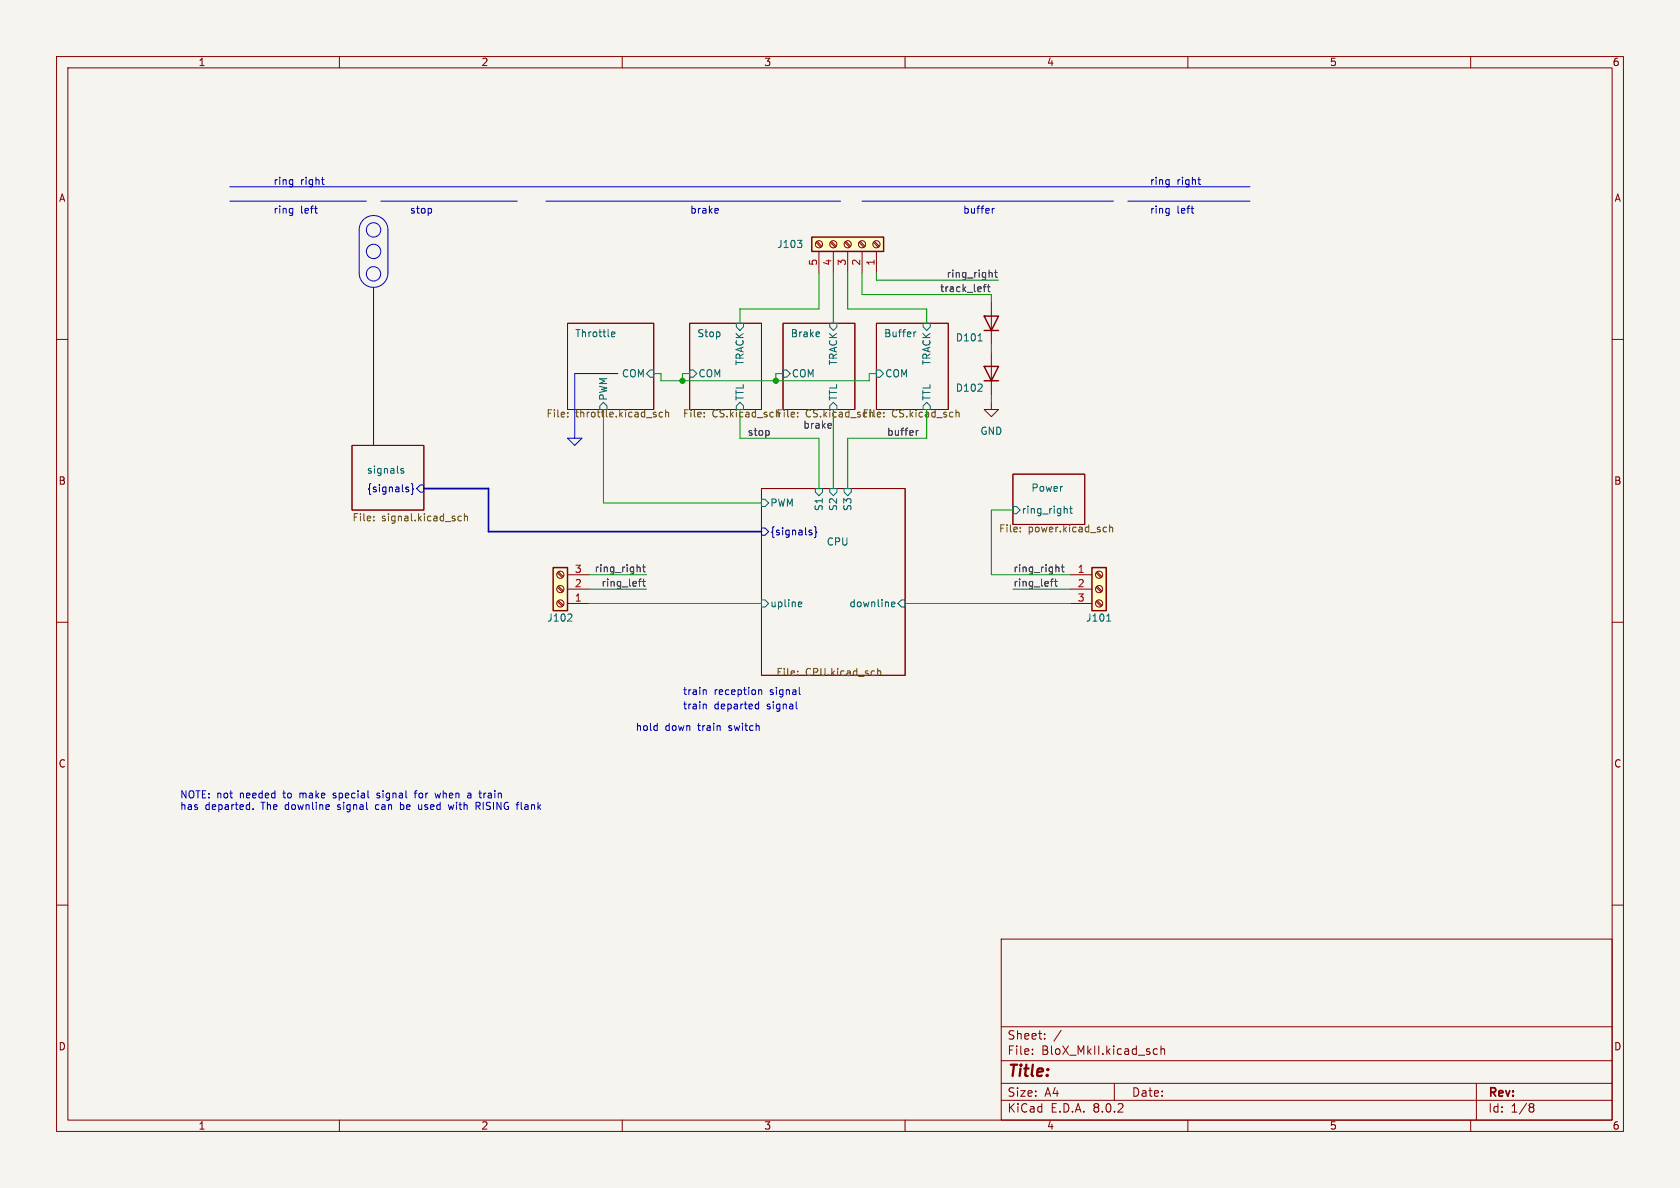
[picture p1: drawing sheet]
<svg xmlns="http://www.w3.org/2000/svg" width="297mm" height="210mm" viewBox="0 0 297 210" stroke-linecap="round" stroke-linejoin="round" font-family="sans-serif">
<path d="M0 0h297v210h-297z" fill="#f5f4ef" stroke="#f5f4ef" stroke-width=".18"/>
<g fill="none" stroke="#840000" stroke-width=".18">
<path d="M10 10h277v190h-277zM12 12h273v186h-273zM60 10v2M110 10v2M160 10v2M210 10v2M260 10v2M10 60h2M100.3 57.2h15.3v15.2h-15.3zM121.9 57.2h12.7v15.2h-12.7zM138.4 57.2h12.7v15.2h-12.7zM154.9 57.2h12.7v15.2h-12.7z"/>
<path d="M285 60h2M62.2 78.7h12.7v11.5h-12.7zM134.6 86.4h25.4v33h-25.4zM179.1 83.8h12.7v8.9h-12.7zM10 110h2M285 110h2M10 160h2M285 160h2M177 166h108v32h-108zM60 198v2M110 198v2M160 198v2"/>
<path d="M177 194.5h108M177 191.5h108M177 187.5h108M177 181.5h108M182.5 186.3v.1M182.5 185.5v.1M184.7 183.6v.1M184.7 182.8v.1M187.6 182.1l-1.3 2M197 191.5v3M204 186.3h.6M204 185.5h.6"/>
<path d="M205.2 185.5l.3-.1 .3 .1 .1 .9M205.2 184.9v1.5M210 198v2M260 198v2M261 191.5v6.5M270.6 195.1h.3l.3 .3-.3 .3M270.6 195.7h.3M270.9 195.7l.2 .2 .1 .4-.3 .3h-.3"/>
</g>
<g fill="none" stroke="#006464" stroke-width=".18">
<path d="M108.1 59.3l.2 .2h.4M108.1 58.9l.2-.2h.2l.2 .2v.1l-.6 .1M130.2 57.2h1.2v.6l-.6 .6-.6-.6zM144.8 58.7l.1 .3-.6 .1M146.7 57.2h1.3v.6l-.7 .6-.6-.6zM161.6 58.7v.8M161.9 58.7l-.3 .2M163.2 57.2h1.3v.6l-.7 .6-.6-.6zM106 71.8l.7-.7 .6 .7v.6h-1.3zM114.9 65.4h.7v1.3h-.7l-.6-.7zM121.9 65.4h.7l.6 .6-.6 .7h-.7zM130.8 71.1l.6 .7v.6h-1.2v-.6z"/>
<path d="M138.4 65.4h.7l.6 .6-.6 .7h-.7zM147.3 71.1l.7 .7v.6h-1.3v-.6zM154.9 65.4h.7l.6 .6-.6 .7h-.7zM163.2 71.8l.6-.7 .7 .7v.6h-1.3zM71.3 82.9l-.3-.1-.1 .2v.2l.4 .1v.3h-.4M134.6 88.3h.7l.6 .6-.6 .6h-.7zM144.1 86.4h1.3v.6l-.6 .6-.7-.6zM146.7 86.4h1.3v.6l-.7 .6-.6-.6zM149.2 86.4h1.3v.6l-.6 .6-.7-.6zM179.1 89.5h.6l.6 .7-.6 .6h-.6zM188.3 89.9l.4 .2v.6M189.1 89.9h.5"/>
<path d="M189.3 89.5v1.1l.3 .1M134.6 106h.7l.6 .7-.6 .6h-.7zM141.3 106.4l.4 .1v.2l-.6 .1M141.7 107.2l-.4 .1M157.6 106.8l.6-.1v-.2l-.4-.1-.2 .2 .1 .6h.5M159.4 106h.6v1.3h-.6l-.7-.6z"/>
</g>
<g fill="none" stroke="#725600" stroke-width=".18">
<path d="M100.4 72.9v.1M100.4 73.6v.1M116 73.3v.4M117.1 72.9h-.3l-.3 .2 .1 .6h.5M117.7 73l.1-.1h.3l.1 .8M117.7 72.4v1.3M124.5 73.6v.1M124.5 72.9v.1M141 72.9v.1M141 73.6v.1M156.2 73.6v.1M156.2 72.9v.1"/>
<path d="M169 73l.2-.1h.3l.1 .8M169 72.4v1.3M66.1 92v.1M66.1 91.3v.1M81.6 91.3l-.4-.1-.2 .3 .1 .5h.5M82.1 91.4l.2-.2 .3 .1 .1 .8M82.1 90.8v1.3M180.4 93.9v.1M180.4 93.2v.2M195.3 93.2h.3M195.6 94h-.3M196.2 93.3l.1-.1h.3l.1 .8"/>
<path d="M196.2 92.8v1.2M141 119.3v.1M141 118.6v.2M155.2 118.2v1.2M155.2 118.7l.1-.1h.3l.1 .8"/>
</g>
<path d="M71.9 86.5l.3 .1 .1 .2-.2 .1h-.2M71.9 86.1l.3 .1M72.7 85.5l.2 .2v.6l.2 .2-.2 .1v.6l-.2 .2M74.3 85.7h.6v1.3h-.6l-.6-.6zM134.6 93.3h.7l.6 .7-.6 .6h-.7zM143.2 94.1l.3 .1 .1 .2-.2 .2h-.3M143.2 93.7l.3 .1M144 93.1l.2 .2v.6l.2 .2-.2 .2v.6l-.2 .1" fill="none" stroke="#000084" stroke-width=".18"/>
<path d="M97.8 100.3h2.5v7.7h-2.5z" fill="#ffffc2"/>
<path d="M97.8 100.3h2.5v7.7h-2.5z" fill="none" stroke="#840000" stroke-width=".25"/>
<g fill="none" stroke="#840000" stroke-width=".18">
<path d="M98.6 101.3l.8 .8M98.6 103.8l.8 .8M98.6 106.3l.8 .9M98.7 101.1l.9 .8M98.7 103.6l.9 .9M98.7 106.2l.9 .8M100.3 106.7h3.8M100.3 104.1h3.8M100.3 101.6h3.8"/>
<circle cx="99.1" cy="106.7" r=".63"/>
<circle cx="99.1" cy="101.6" r=".63"/>
<circle cx="99.1" cy="104.1" r=".63"/>
</g>
<path d="M101 108.6l.1 .2v.3l-.8 .7h.8" fill="none" stroke="#006464" stroke-width=".18"/>
<path d="M193 100.3h2.6v7.7h-2.6z" fill="#ffffc2"/>
<path d="M193 100.3h2.6v7.7h-2.6z" fill="none" stroke="#840000" stroke-width=".25"/>
<g fill="none" stroke="#840000" stroke-width=".18">
<path d="M189.2 101.6h3.8M189.2 104.1h3.8M189.2 106.7h3.8M193.8 106.3l.8 .9M193.8 103.8l.8 .8M193.8 101.3l.8 .8M194 106.2l.8 .8M194 103.6l.8 .9M194 101.1l.8 .8"/>
<circle cx="194.3" cy="106.7" r=".63"/>
<circle cx="194.3" cy="101.6" r=".63"/>
<circle cx="194.3" cy="104.1" r=".63"/>
</g>
<path d="M195.6 109.8h.8" fill="none" stroke="#006464" stroke-width=".18"/>
<path d="M143.5 41.9h12.7v2.6h-12.7z" fill="#ffffc2"/>
<path d="M143.5 41.9h12.7v2.6h-12.7zM174 55.9h2.5l-1.2 2.5zM174 58.4h2.5M174 64.8h2.5l-1.2 2.5zM174 67.3h2.5" fill="none" stroke="#840000" stroke-width=".25"/>
<g fill="none" stroke="#840000" stroke-width=".18">
<path d="M144.3 42.8l.8 .9M144.4 42.7l.9 .8M144.8 44.5v3.8M146.8 42.8l.9 .9M147 42.7l.8 .8M147.3 44.5v3.8M149.4 42.8l.8 .9M149.5 42.7l.9 .8M149.9 44.5v3.8M151.9 42.8l.8 .9M152.1 42.7l.8 .8M152.4 44.5v3.8"/>
<path d="M154.4 42.8l.9 .9M154.6 42.7l.8 .8M154.9 44.5v3.8M175.3 53.3v7.7M175.3 71.1v1.3h1.2l-1.2 1.3-1.3-1.3h1.3M175.3 62.2v7.7"/>
<circle cx="144.8" cy="43.2" r=".63"/>
<circle cx="147.3" cy="43.2" r=".63"/>
<circle cx="149.9" cy="43.2" r=".63"/>
<circle cx="152.4" cy="43.2" r=".63"/>
<circle cx="154.9" cy="43.2" r=".63"/>
</g>
<path d="M141 42.5h.8l-.5 .5M141.6 43l.2 .2-.2 .5M172.9 60.3h.7" fill="none" stroke="#006464" stroke-width=".18"/>
<g fill="none" stroke="#0f0f0f" stroke-width=".18">
<path d="M173.8 50.7h.5M174.3 50.3l-.3 .2v1.1M174.6 50.7h.4M174.7 50.3v1.1l.3 .2M175 48.2l.4 .2v.6M175.8 48.2h.5M176 47.7v1.1l.3 .2M135.9 76.2v.6M146.9 75.6l-.1 .1M146.9 74.9l.1 .2-.6 .2M162 76.1v.9M162.3 76.1l-.3 .3"/>
<path d="M113.8 99.8v1.1l.3 .2M187.8 99.8v1.1l.3 .2M112.8 100.2l.4 .2v.7M112.9 102.8h.5M113.4 102.4l-.3 .1M113.6 100.2h.5M113.6 102.8h.5M113.8 102.4v1l.3 .2M185.7 102.8h.5M186.2 102.4h-.3M186.4 102.8h.5M186.6 102.4v1l.3 .2"/>
<path d="M186.9 100.2l.3 .2v.7M187.6 100.2h.5"/>
</g>
<g fill="none" stroke="#0000c2" stroke-width=".18">
<path d="M40.6 35.6h24.2M40.6 33h180.4M51.6 36.8l.1 .1M51.6 31.8h.1M51.7 31.8v1.1M51.7 36.8v1.2M51.7 37.6l-.1 .1M51.7 32.5l-.1 .1M55.6 36.8h.5M56 37.7h.1M56.8 31.8h.5M57.1 32.5l.2 .1"/>
<path d="M64.2 38.8a2.54 2.54 0 0 1 2.8-.5 2.54 2.54 0 0 1 1.6 2.3v7.7a2.54 2.54 0 0 1-2.6 2.5 2.54 2.54 0 0 1-2.5-2.5v-7.7a2.54 2.54 0 0 1 .7-1.8zM67.3 35.6h24.1M76.2 37v.6M96.5 35.6h52.1M126.8 36.8l.2 .3-.6 .2M126.9 37.6l-.1 .1M152.4 35.6h44.4M175.4 36.8v.9M175.8 36.8l-.4 .3M199.4 35.6h21.6M206.6 36.8l.1 .1M206.6 31.8h.1"/>
<path d="M206.7 31.8l-.1 1.1M206.7 36.8l-.1 1.2M206.7 37.6l-.1 .1M206.7 32.5l-.1 .1M210.6 36.8h.4M210.9 37.7h.1M211.8 31.8h.5M212 32.5l.3 .1M66 50.8v27.9M100.3 77.5h2.6l-1.3 1.2zM109.2 66h-7.6v11.5M73.7 139.8l-.3 .2v1.1"/>
<path d="M116.1 128.3h.1M116.2 127.9v1.2M116.2 129.1h-.1M124.5 121.9l.4 .2v.7M124.5 124.5l.4 .2v.6M133.6 124.5h.5M133.6 125.3h.5M134.1 122.1l.2-.2 .3 .1 .1 .8M134.1 121.9v.9M134.1 124v1.3M140.8 125.1l.1 .2M141.3 122.6l.2 .2"/>
<path d="M44.7 143v.1M58.2 142.3v.3l-.6 .1M58.9 141l.1 .1M59.1 140.2l-.2 .2 .2 .2M66.6 142.2l-.2 .3v.4l.2 .2M66.6 141l.4 .1M67 140.2l-.4 .2 .1 .2h.3M70.8 141.8v1.3M70.8 143l.4 .1M71.2 142.2l-.4 .1M73.2 140.2h.5M74.5 143l-.1 .1-.3-.1"/>
<path d="M76.9 140.2l.2 .9 .3-.7 .2 .7 .3-.9M79.3 142.2l.2 .9 .2-.6 .3 .6 .2-.9M82.8 140.2l.4 .1 .1 .8M83.3 141l-.5 .1M83.3 140.5l-.5 .1M84.5 142.5l.4 .6M84.6 141.8l.3 .3-.1 .3-.6 .1M85.9 140.2l-.2 .1M92.1 142.9l.2 .2"/>
<circle cx="66" cy="48.4" r="1.27"/>
<circle cx="66" cy="40.6" r="1.27"/>
<circle cx="66" cy="44.4" r="1.27"/>
</g>
<path d="M74.9 86.4h11.5v7.6h48.2" fill="none" stroke="#000084" stroke-width=".3"/>
<g fill="none" stroke="#009600" stroke-width=".18">
<path d="M144.8 48.3v6.3h-14v2.6M147.3 48.3v8.9M149.9 48.3v6.3h13.9v2.6M152.4 48.3v3.8h22.9v1.2M154.9 48.3v1.2h21.6M106.7 72.4v16.5h27.9M115.6 66h1.2v1.3h36.9v-1.3h1.2M121.9 66h-1.3v1.3M130.8 72.4v5.1h14v8.9M138.4 66h-1.2v1.3M147.3 72.4v14M163.8 72.4v5.1h-13.9v8.9"/>
<path d="M175.3 61v1.2M175.3 69.9v1.2M179.1 90.2h-3.8v11.4h13.9M104.1 104.1h10.2M104.1 101.6h10.2M104.1 106.7h30.5M160 106.7h29.2M179.1 104.1h10.1"/>
</g>
<g fill="#009600" stroke="#009600" stroke-width=".18">
<circle cx="137.2" cy="67.3" r=".46"/>
<circle cx="120.6" cy="67.3" r=".46"/>
</g>
<text font-size="2.8" fill="#840000" x="178" y="190.9">Title:</text>
<g font-size="2.1" fill="#840000">
<text x="178" y="184">Sheet:</text>
<text x="178" y="186.7">File:</text>
<text x="184.1" y="186.7">BloX_MkII.kicad_sch</text>
<text x="178" y="196.9">KiCad</text>
<text x="178" y="194.1">Size:</text>
<text x="184.7" y="194.1">A4</text>
<text x="185.7" y="196.9">E.D.A.</text>
<text x="193.3" y="196.9">8.0.2</text>
<text x="200" y="194.1">Date:</text>
<text x="263" y="194.3">Rev:</text>
<text x="263" y="196.9">Id:</text>
<text x="267.1" y="196.9">1/8</text>
</g>
<g font-size="1.8" fill="#840000">
<text x="35" y="11.9">1</text>
<text x="85" y="11.9">2</text>
<text x="135" y="11.9">3</text>
<text x="185" y="11.9">4</text>
<text x="235" y="11.9">5</text>
<text x="285" y="11.9">6</text>
<text x="10.3" y="35.9">A</text>
<text x="285.3" y="35.9">A</text>
<text x="10.3" y="85.9">B</text>
<text x="285.3" y="85.9">B</text>
<text x="10.3" y="135.9">C</text>
<text x="285.3" y="135.9">C</text>
<text x="10.3" y="185.9">D</text>
<text x="285.3" y="185.9">D</text>
<text x="35" y="199.9">1</text>
<text x="85" y="199.9">2</text>
<text x="135" y="199.9">3</text>
<text x="185" y="199.9">4</text>
<text x="235" y="199.9">5</text>
<text x="285" y="199.9">6</text>
</g>
<g font-size="1.8" fill="#0000c2">
<text x="48.3" y="32.8">ring</text>
<text x="53.1" y="32.8">right</text>
<text x="203.2" y="32.8">ring</text>
<text x="208.1" y="32.8">right</text>
<text x="48.3" y="37.9">ring</text>
<text x="53.1" y="37.9">left</text>
<text x="72.4" y="37.9">stop</text>
<text x="121.9" y="37.9">brake</text>
<text x="170.2" y="37.9">buffer</text>
<text x="203.2" y="37.9">ring</text>
<text x="208.1" y="37.9">left</text>
<text x="120.6" y="122.9">train</text>
<text x="120.6" y="125.5">train</text>
<text x="126.2" y="122.9">reception</text>
<text x="126.2" y="125.5">departed</text>
<text x="135.7" y="125.5">signal</text>
<text x="136.2" y="122.9">signal</text>
<text x="112.3" y="129.3">hold</text>
<text x="117.6" y="129.3">down</text>
<text x="123.5" y="129.3">train</text>
<text x="129.1" y="129.3">switch</text>
<text x="31.7" y="141.2">NOTE: not</text>
<text x="31.7" y="143.3">has</text>
<text x="36.2" y="143.3">departed.</text>
<text x="42.5" y="141.2">needed</text>
<text x="46.3" y="143.3">The</text>
<text x="50.4" y="141.2">to</text>
<text x="50.7" y="143.3">downline</text>
<text x="53.4" y="141.2">make</text>
<text x="59.6" y="141.2">special</text>
<text x="60.1" y="143.3">signal</text>
<text x="67.1" y="143.3">can</text>
<text x="67.5" y="141.2">signal</text>
<text x="71.6" y="143.3">be</text>
<text x="74.4" y="141.2">for</text>
<text x="75" y="143.3">used</text>
<text x="78.2" y="141.2">when</text>
<text x="80.6" y="143.3">with</text>
<text x="84.1" y="141.2">a</text>
<text x="85.6" y="143.3">RISING</text>
<text x="86.5" y="141.2">train</text>
<text x="93" y="143.3">flank</text>
</g>
<g font-size="1.8" fill="#006464">
<text x="137.3" y="44">J103</text>
<text x="101.6" y="59.7">Throttle</text>
<text x="123.2" y="59.7">Stop</text>
<text x="139.7" y="59.7">Brake</text>
<text x="156.2" y="59.7">Buffer</text>
<text x="131.7" y="64.7" transform="rotate(-90 131.7 64.7)">TRACK</text>
<text x="148.2" y="64.7" transform="rotate(-90 148.2 64.7)">TRACK</text>
<text x="164.7" y="64.7" transform="rotate(-90 164.7 64.7)">TRACK</text>
<text x="168.9" y="60.6">D101</text>
<text x="107.5" y="70.9" transform="rotate(-90 107.5 70.9)">PWM</text>
<text x="109.9" y="66.9">COM</text>
<text x="123.4" y="66.9">COM</text>
<text x="131.7" y="70.9" transform="rotate(-90 131.7 70.9)">TTL</text>
<text x="139.9" y="66.9">COM</text>
<text x="148.2" y="70.9" transform="rotate(-90 148.2 70.9)">TTL</text>
<text x="156.4" y="66.9">COM</text>
<text x="164.7" y="70.9" transform="rotate(-90 164.7 70.9)">TTL</text>
<text x="168.9" y="69.4">D102</text>
<text x="173.2" y="77.1">GND</text>
<text x="64.8" y="83.8">signals</text>
<text x="136.1" y="89.8">PWM</text>
<text x="182.2" y="87">Power</text>
<text x="145.6" y="90.4" transform="rotate(-90 145.6 90.4)">S1</text>
<text x="148.2" y="90.4" transform="rotate(-90 148.2 90.4)">S2</text>
<text x="150.7" y="90.4" transform="rotate(-90 150.7 90.4)">S3</text>
<text x="180.5" y="91">ring_right</text>
<text x="146" y="96.5">CPU</text>
<text x="136.1" y="107.5">upline</text>
<text x="150.1" y="107.5">downline</text>
<text x="96.7" y="110.1">J102</text>
<text x="191.9" y="110.1">J101</text>
</g>
<g font-size="1.8" fill="#a90000">
<text x="144.5" y="47.1" transform="rotate(-90 144.5 47.1)">5</text>
<text x="147.1" y="47.1" transform="rotate(-90 147.1 47.1)">4</text>
<text x="149.6" y="47.1" transform="rotate(-90 149.6 47.1)">3</text>
<text x="152.1" y="47.1" transform="rotate(-90 152.1 47.1)">2</text>
<text x="154.7" y="47.1" transform="rotate(-90 154.7 47.1)">1</text>
<text x="101.5" y="101.3">3</text>
<text x="190.4" y="101.3">1</text>
<text x="101.5" y="106.4">1</text>
<text x="101.5" y="103.9">2</text>
<text x="190.4" y="103.9">2</text>
<text x="190.4" y="106.4">3</text>
</g>
<g font-size="1.8" fill="#0f0f0f">
<text x="166.1" y="51.7">track_left</text>
<text x="167.3" y="49.2">ring_right</text>
<text x="132.1" y="77.1">stop</text>
<text x="141.9" y="75.9">brake</text>
<text x="142.4" y="74.1">CS.kicad_schFile:</text>
<text x="156.7" y="77.1">buffer</text>
<text x="105" y="101.3">ring_right</text>
<text x="179.1" y="101.3">ring_right</text>
<text x="106.2" y="103.8">ring_left</text>
<text x="179.1" y="103.8">ring_left</text>
</g>
<g font-size="1.8" fill="#725600">
<text x="96.5" y="74.1">File:</text>
<text x="101.7" y="74.1">throttle.kicad_sch</text>
<text x="120.6" y="74.1">File:</text>
<text x="125.9" y="74.1">CS.kicad_sch File:</text>
<text x="157.6" y="74.1">CS.kicad_sch</text>
<text x="62.2" y="92.5">File:</text>
<text x="67.5" y="92.5">signal.kicad_sch</text>
<text x="176.5" y="94.4">File:</text>
<text x="181.8" y="94.4">power.kicad_sch</text>
<text x="137.2" y="119.8">File:</text>
<text x="142.4" y="119.8">CPU.kicad_sch</text>
</g>
<g font-size="1.8" fill="#000084">
<text x="64.8" y="87.2">{signals}</text>
<text x="136.1" y="94.8">{signals}</text>
</g>
</svg>
